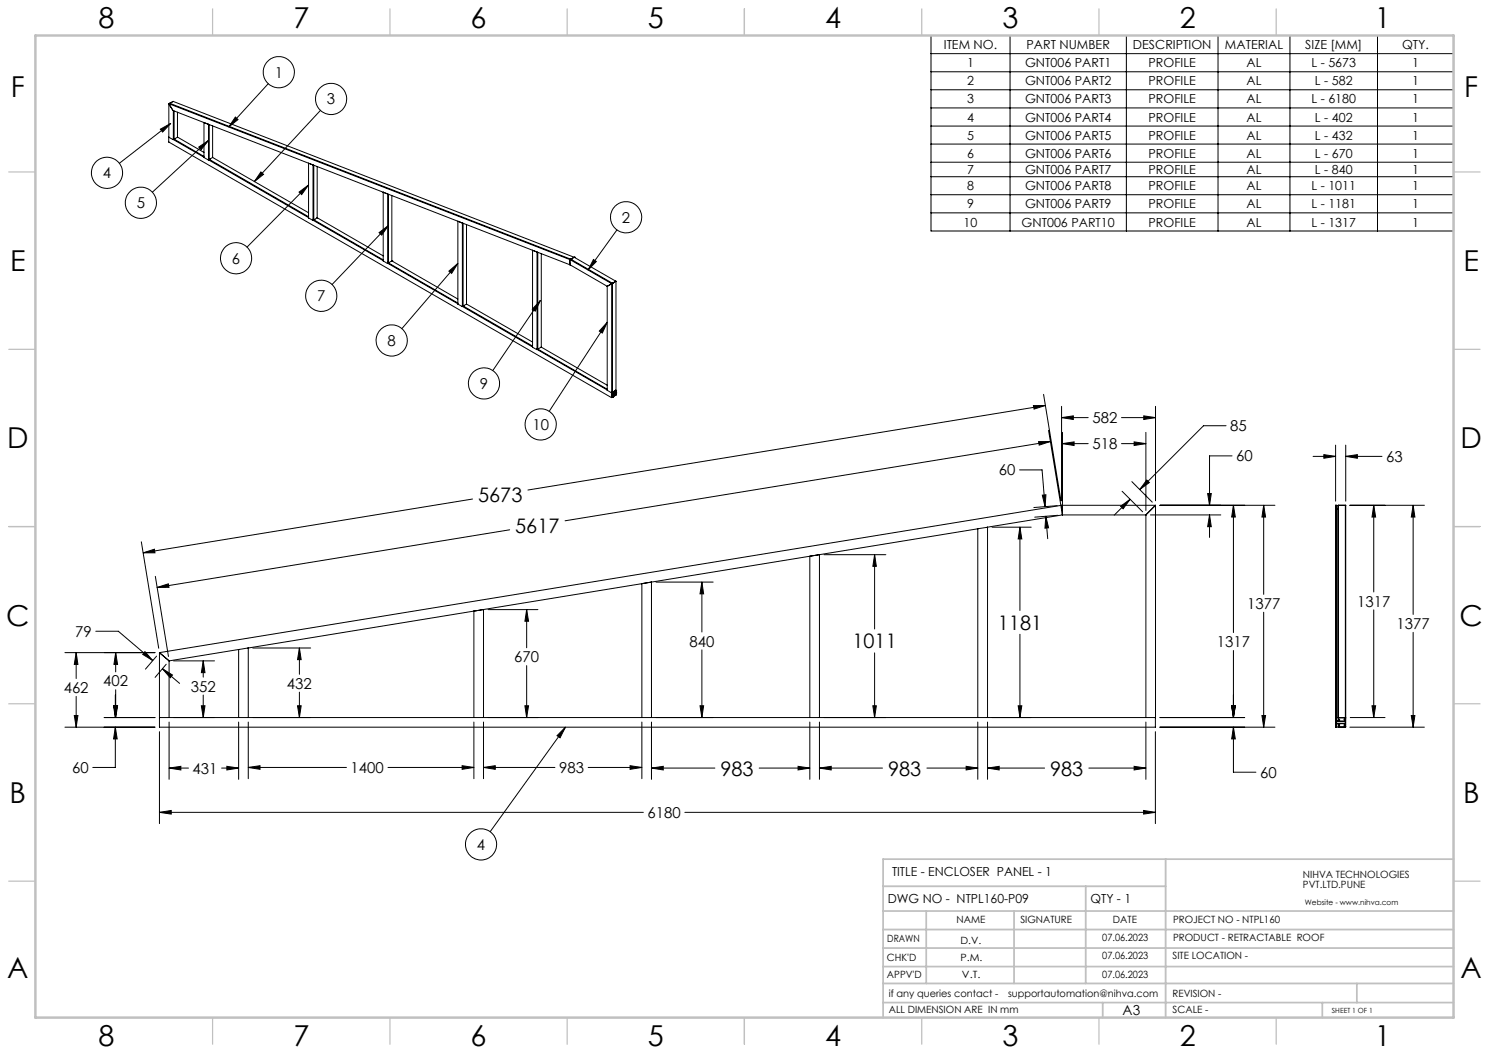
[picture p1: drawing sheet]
<svg xmlns="http://www.w3.org/2000/svg" width="420mm" height="297mm" viewBox="0 0 420 297" stroke-linecap="round" stroke-linejoin="round" font-family="sans-serif">
<g fill="none" stroke="#000" stroke-width=".28">
<path d="M262.6 10h147.4v55.2h-147.4zM262.6 15.1h147.4M284.9 10v55.2M317.7 10v55.2M343.6 10v55.2M363.9 10v55.2M388.5 10v55.2M45.2 36.4l3-1.6-2.3 2.4zM47.6 38.7h.1M47.6 38.7l1.3 .7M47.6 29.3v10.7M47.7 29.3l1.1 1.8"/>
<path d="M47.7 29.3h.1M47.7 29.3l113.1 43.9M47.9 29.1h.1M47.9 29.1v.2M47.9 29.2h.1M47.9 29.1v.1M48 29.2l113 43.9M48 29.2l.2 .3M48.2 34.8l-14.5 11.3M48.8 31.1v.1M48.8 28.6h.1M48.8 31.2l112 43.5"/>
<path d="M48.8 28.6l-.9 .5M48.9 28.6l113.1 44M48.9 39.4h.1M48.9 39.3v.1M48.9 39.4l8.6 4.9M48.9 39.1l8.6 5M48.9 31.2v8.1M48.9 39l.2 .2M49.1 39.2h.1M49.1 31.3v7.9M50.1 38.7l-1 .5M50.1 38.7l7.4 4.3"/>
<path d="M50.1 31.6v7.1M58.8 35l-1.3-.4v9.8M58.8 39.6l-15.8 14.6M58.8 35.1v10M59 35.1v9.8M60 35.5v8.9M66.4 33l.7 .7-2.6 2.1zM75.7 23.6l-11.2 12.2M90.4 31.1l-18.7 20.2M262.6 20.2h147.4M262.6 25.3h147.4M262.6 30.4h147.4"/>
<path d="M262.6 35.6h147.4M47.6 40v.1M47.6 40.1l124.9 72M56.1 41.5l2.7-1.9-2.1 2.6zM57.5 44.4h.1M57.6 44.4l1.2 .7M58.8 45.1h.1M58.8 45.1l28.2 16.3M58.8 44.8l28.2 16.3M58.8 44.8l.2 .1M59.1 44.9h.1M60 44.4l27 15.6"/>
<path d="M60 44.4l-.9 .5M73.6 48.5l.7 .7-2.6 2.1zM84.3 54.2l2.7-2-1.9 2.7zM87 52.2l-17.3 17.5M88.3 46.5l-1.3-.5v15.5l1.3 .6M88.3 46.5v15.6M88.5 46.6v15.3M89.5 47v14.5M108.1 54.3h.1M108.1 54.2v19.4M108.1 54.3l1.2 .4M109.4 54.7v19.6"/>
<path d="M109.6 54.8v19.3M110.5 55.2v18.4M262.6 40.6h147.4M262.6 45.8h147.4M262.6 49.8h147.4M262.6 54.9h147.4M88.3 62.1h.1M88.3 62.1l19.8 11.4M88.3 61.9l19.8 11.4M88.3 61.8l.2 .1M88.5 61.9h.1M88.5 61.9v.1"/>
<path d="M88.5 62h.1M89.5 61.4l18.6 10.8M89.5 61.5l-1 .5M106.9 65.6l2.7-2-1.9 2.7zM108.1 73.6h.1M108.1 73.6l1.3 .7M109.4 74.3h.1M109.4 74.3l19.8 11.4M109.4 74l19.8 11.5M109.4 73.9l.2 .2M109.6 63.6l-15.9 16.7M109.6 74.1h.1"/>
<path d="M110.5 73.6h.1M110.5 73.6l18.7 10.7M110.5 73.6l-.9 .5M126.6 76.5l2.6-2.2-1.8 2.8zM129.2 62.4v23.4l1.2 .6M129.2 62.4h.1M129.2 74.3l-15.9 18.4M129.2 62.4l1.2 .5M130.4 62.9v23.5M130.6 63v23.3M131.6 63.4v22.3M150.2 70.6h.1"/>
<path d="M150.2 70.6v27.3l1.2 .7M150.2 70.6l1.2 .4M151.5 71.1v27.5M151.7 71.2v27.2M152.7 71.5v26.4M160.7 73.3l.1 1.4M160.8 73.2l-.1 .1M160.8 73.2h.1M160.8 74.7h.1M160.8 73.2l11.7 6.8M160.8 74.7l10.5 6M161 73.1h.1"/>
<path d="M161 73.1l11.8 6.8M161 73.2l.1 .2M162 72.6h.1M162 72.6l11.7 6.7M162 72.6l-1 .5M167.4 73.2l.8 .6-2.3 2.4zM172.8 79.9v31.2M172.8 79.9l-.3 .1M172.8 79.9h.1M173.7 79.3h.1M173.7 79.3l-.9 .6M173.7 79.3v31"/>
<path d="M174 64.8l-8.1 11.4M262.6 60h147.4M130.4 86.4h.1M130.4 86.4l19.8 11.5M130.4 86.2l19.8 11.4M130.4 86.1l.2 .1M130.6 86.3h.1M130.7 86.3h.1M131.6 85.7v.1M131.6 85.8l18.6 10.7M131.6 85.8l-.9 .5M151.4 98.6h.1"/>
<path d="M151.5 98.6h.1M151.5 98.6l19.8 11.4M151.5 98.4l19.8 11.4M151.5 98.3l.2 .1M151.7 98.4h.1M152.4 84.7l-13.4 19.8M152.4 84.7l-1.4 3.1-.9-.6zM152.6 97.9l18.7 10.8M152.7 97.9l-1 .5M171.3 80.7h.1M171.3 80.7v29.4M171.3 90.9l-16.4 25.1"/>
<path d="M171.3 90.9l-1.4 3-.8-.5zM172.4 80.1l-1.1 .6M172.5 80l-.1 .1M172.5 80h.1M172.5 80v30.8M171.3 110.1h.1M171.3 110.1l1.2 .7M172.5 112.1h.1M172.5 110.8h.1M172.5 111.8h.1M172.5 111.1h.1M172.5 111.8l.3 .2"/>
<path d="M172.5 110.8v1.3M172.5 111.1v.1M172.5 111.6h.1M172.5 111.2h.1M172.5 110.7h.1M172.5 110.5l.3 .1M172.5 111.6v.2M172.5 110.7v.1M172.5 110.4l.3 .2M172.8 112h.1M172.8 110.6h.1M172.8 111.9v.1"/>
<path d="M172.8 111.9h.1M172.8 111.5h.1M172.8 111.1h.1M172.8 111.5v.4M172.8 111.5l-.3 .1M172.8 111.1l-.3 .1M172.8 111.4h.1M172.8 111.6h.1M172.8 110.8h.1M172.8 110.9h.1M172.8 110.7l.2 .1M172.8 111.4l.2 .1"/>
<path d="M172.8 110.6v.2M172.8 110.9v.2M172.8 111.4v.2M172.8 111.7v.2M172.9 111.6h.1M173 111.5h.1M173 111.5v.1M173 110.8h.1M173 111.5l-.1 .1M173 111.6h-.1M173 110.8l-.1 .1M173.3 110.3l.3 .2"/>
<path d="M173.3 111.2l.3 .2M173.5 111.2l.2 .2M173.5 111.2h.1M173.5 110.5h.1M173.6 110.5l.1 .4M173.6 110.3h.1M173.6 111.2l.1 .1M173.7 110.3v1M173.7 111.3v.2l-.9 .5M173.7 110.9l-.1 .3M173.7 111.4h.1M173.7 110.9h.1"/>
<path d="M173.7 110.6h.1M173.7 110.9l-1.2 .7M173.7 110.2l-.2 .3M173.7 110.1h.1M173.7 110.9l-.8 .5M173.7 111.4l-.8 .5M173.7 110.6l-1.2 .7M173.7 110.1l-.8 .5M173.7 110.6l-.8 .5M173.7 110.1l-.9 .5M291.5 114.4h3.4l-3.2 1zM294.4 111.2l4.9 30"/>
<path d="M294.9 114.4l-146 23.8M299.4 117.8l3.4-.5v1zM299.4 114.6v26.6M299.4 117.8h7.6M316.3 117.8h9.6M322.6 117.3l3.3 .5-3.3 .5zM325.9 114.6v26.6M287.6 132.5h6.3l.9 10.4M292.9 124.6l3.4-.1-3.2 1.1zM294 139.7l1-.1-.2 3.3zM295.8 121.4l3.7 22.6M296.3 124.5l-136.9 22.4"/>
<path d="M299.7 125.1l3.3-.5v1.1zM299.7 122v22M299.7 125.1h7.3M316.3 125.1h6.9M316.5 138.6l5.8 5.8M319.3 135.9l5.7 5.7M319.9 124.6l3.3 .5-3.3 .6zM323.2 122v22M323.5 135.4l.7 .7-2.7 2zM340.6 139.2h1.1l-.5 3.3zM345.8 120.1h-6.3l-18 18M347.5 128.6h-6.3v13.9"/>
<path d="M370.4 128.7h6.3M373.4 128.2l3.3 .5-3.3 .6zM376.7 125.6v15.8M379.6 128.7l3.3-.5v1.1zM379.6 125.6v15.8M379.6 128.7h10.2M39.9 152.8l4.9 30M40.4 155.9l3.2-1 .1 1zM133.3 140.8l-92.9 15.1M143.8 149.4l-99.5 16.3M232.4 156.5h17.5M246.7 156.5l.5 3.2h-1z"/>
<path d="M246.7 156.5v20.9M275.8 149.2v53.2M275.8 149.2l-142.1 23.2M278.6 148.7l-2.8 .5M278.6 148.7v53.7M279.8 148.7h11.1M287.7 148.7l.5 3.3h-1zM287.7 148.7v23.5M295 145.6l.8 3.3-1.1 .1zM295 145.6l.5 6.3M298.2 142.6l-6.6 .6M298.4 145.3l-6.5 .6"/>
<path d="M299.4 142.5l.1 .1M299.4 142.5h26.5M299.4 142.5l-254.4 41.6M299.5 142.6l.1 2.6M299.6 145.2h.1M299.7 145.2h23.5M299.7 145.2l-21.1 3.5M316.1 142.8l2.7-2-2 2.7zM318.8 140.8l-4.5 4.5M323.2 145.2v57.2M324.5 145.2h19.8M325.8 142.6l-2.6 2.6"/>
<path d="M325.9 142.5l-.1 .1M325.9 142.5v59.9M327.2 142.5h32.4M341.2 145.2l.5 3.4h-1.1zM341.2 145.2v6.4M347.9 142.5l.5 3.3h-1zM347.9 142.5v35.9M356.4 142.5l.6 3.3h-1zM356.4 142.5v25.1M376.7 142.6l.1 59.8M376.8 142.5l-.1 .1M376.8 142.5h.1"/>
<path d="M376.8 142.5v59.9M376.9 142.5v59.9M376.9 142.5v.1M376.9 142.6v59.9M376.9 143.5h.1M376.9 143.5h.5M377.4 142.5l.1 60M377.4 142.5v.1M377.4 142.5h2.1M379.5 142.5v59.9M380.8 142.5h21M387.5 142.5l.5 3.3h-1z"/>
<path d="M387.5 142.5v24.5M398.6 142.5l.5 3.3h-1zM398.6 142.5v30.8M27 178h6.4l9.7 8.3M43.8 162.6l3.7 22.6M44.3 165.7l3.2-1 .2 1zM133.7 172.4l2.7-.5v30.5M133.7 172.4v30M133.7 172.4l-63.7 10.4M137.7 171.9h14M148.6 171.9l.5 3.3h-1zM148.6 171.9v10.8"/>
<path d="M181.1 164.6l-.1 37.8M183.7 164.2l.1 38.2M185 164.2h16.2M198 164.2l.5 3.3h-1.1zM198 164.2v14.1M287.7 178.9v23.5M356.4 172.7v32.4M387.5 172v30.4M398.6 178.4v26.7M18.3 184.1h25.4M21.5 184.1l.5 3.3h-1zM21.5 184.1v7.3"/>
<path d="M21.5 196.4v8.7M32 199.1h1.1l-.6 3.3zM32.1 199.1h1.1l-.6 3.3zM32.5 196v6.4M32.6 184.1l.6 3.3h-1.1zM32.6 184.1v5.4M32.6 194.6v7.8M40.9 183.8l2.2 2.5-2.8-1.7zM44.2 185.1l-3.2 3.6M45 184.1l.1 .1M45 184.1v18.3M45.1 184.2l2.5 2.1"/>
<path d="M45.8 188.6l2.8 1.8-.6 .8zM45.8 188.6l4.9 4.2M46.9 187.4l-3.2 3.7M47.6 186.3l.1 .1M47.7 186.4v16M49 186.4h11.5M56.8 199.1h1l-.5 3.3zM57.3 186.4l.5 3.3h-1zM57.3 186.4v4.6M57.3 196v6.4M67.3 183.2v19.2M67.3 183.2l-19.6 3.2"/>
<path d="M70 182.8l-2.7 .4M70 182.8v19.6M71.3 182.8h16.3M83.9 199.1h1l-.4 3.3zM84.5 182.8l.4 3.3h-1zM84.5 182.8v7.4M84.5 195.2v7.2M148.1 199.1h1l-.5 3.3zM148.6 187.7v14.7M197.4 199.1h1.1l-.5 3.3zM198 183.3v19.1M246.2 199.1h1l-.5 3.3z"/>
<path d="M246.7 184.1v18.3M287.2 199.1h1l-.5 3.3zM347.4 199.1h1l-.5 3.3zM347.9 183.5v18.9M387 199.1h1l-.5 3.3zM18.3 205.1h25.4M21 201.8h1l-.5 3.3zM29.4 202.4h14.3M32.5 205.1l.6 3.3h-1.1zM32.5 205.1v11.4h-6.3M45 202.4v2.7h280.9v-2.7M45 202.4h2.7"/>
<path d="M45 206.4v25.9M47.7 202.4h19.6M47.7 216.6l3.3-.5v1.1zM47.7 203.7v16.1M47.7 216.6h5.5M62.5 216.6h4.8M64 216.1l3.3 .5-3.3 .6zM67.3 203.7v16.1M67.3 202.4h2.7M70 202.4h63.7M70 216.5l3.3-.5v1zM70 216.5h27.7"/>
<path d="M70 203.7v15.9M109.4 216.5h24.3M130.4 216l3.3 .5-3.3 .5zM133.7 203.7v15.9M133.7 202.4h2.7M136.4 216.5l3.3-.5v1zM136.4 216.5h20.1M136.4 203.7v15.9M136.4 202.4h44.6M159.5 205.1l-21.2 29.5M159.5 205.1l-1.5 3-.9-.6zM165.9 216.5h15.1"/>
<path d="M177.7 216l3.3 .5-3.3 .5zM181 203.7v15.9M181 202.4h2.8M183.8 216.6l3.3-.5v1.1zM183.8 202.4h44.6M183.8 216.6h17.8M183.8 203.7v16.1M214.1 216.6h14.3M225.1 216.1l3.3 .5-3.3 .6zM228.4 203.7v16.1M228.4 202.4h2.7M228.4 202.4v-45.5l2.7-.4v45.9"/>
<path d="M231.1 216.6h17.8M231.1 203.7v16.1M231.1 216.6l3.4-.5v1.1zM231.1 202.4h44.7M261.4 216.6h14.4M272.5 216.1l3.3 .5-3.3 .6zM275.8 202.4h2.8M275.8 203.7v16.1M278.6 202.4h44.6M278.6 216.6l3.2-.5v1.1zM278.6 216.6h16M278.6 203.7v16.1"/>
<path d="M307.1 216.6h16.1M319.9 216.1l3.3 .5-3.3 .6zM323.2 203.7v16.1M323.2 202.4h2.7M325.9 206.4v25.9M327.2 205.1h32.4M327.2 202.4h23.9M347.9 205.1l.5 3.3h-1zM347.9 205.1v12.7h6.4M356 201.8h1l-.6 3.3zM376.8 202.4l-.1 2.7 .2-.1M376.8 202.4h2.7"/>
<path d="M376.8 204.5h.1M376.8 204.5v.5M376.8 202.5h.1M376.8 203h.1M376.8 205h.1M376.8 202.5v.5M376.8 203l.1 .4M376.9 203.5h2.5v.5h-2.5M376.9 203.5h.1M376.9 204h.1M376.9 203.5v.5M376.9 204.1h.1"/>
<path d="M376.9 203.4h.1M376.9 202.4h.1M376.9 204.1h.6M376.9 204.1l-.1 .4M376.9 203.4h.6M377.4 205.1h.1M377.4 205h.1M377.4 202.4h.1M377.4 205v.1M377.5 204.1h.1M377.5 203.4h.1M377.5 202.5h.1"/>
<path d="M377.5 204.1l-.1 .9M377.5 202.5v.9M377.9 204.4h-.3v-.3h1.8v.3h-.2M377.9 204.4h.1M377.9 204.5h.1M377.9 203h-.3v-.5h1.8l-.2 .6M377.9 203h.1M377.9 203.1h-.3v.3h1.8v-.3h-.2M377.9 203.1h.1M377.9 203v.1M377.9 204.4v.1M379.2 204.4l.2 .6h-1.8v-.5h.3"/>
<path d="M379.2 204.4h.1M379.2 203.1h.1M379.5 202.4l.1 .3h-.3v.2h.3v1.6l-.3 .1v.1h.3v.4h-2.2M380.8 205.1h21M380.9 202.4h9.8M398.1 201.8h1l-.5 3.3zM45 229.1l3.3-.5v1zM45 229.1h136.5M193.2 229.1h132.7M322.6 228.6l3.3 .5-3.3 .5z"/>
<circle cx="78.6" cy="20.4" r="4.4"/>
<circle cx="93.4" cy="27.9" r="4.4"/>
<circle cx="30.2" cy="48.7" r="4.4"/>
<circle cx="39.7" cy="57.2" r="4.4"/>
<circle cx="66.6" cy="72.8" r="4.4"/>
<circle cx="176.6" cy="61.3" r="4.4"/>
<circle cx="90.6" cy="83.4" r="4.4"/>
<circle cx="110.5" cy="96" r="4.4"/>
<circle cx="136.5" cy="108.1" r="4.4"/>
<circle cx="152.5" cy="119.7" r="4.4"/>
<circle cx="135.7" cy="238.2" r="4.4"/>
</g>
<g fill="none" stroke="#c0c0c0" stroke-width=".35">
<path d="M60 2.5v7.5M110 2.5v7.5M160 2.5v7.5M210 2.5v7.5M260 2.5v7.5M310 2.5v7.5M360 2.5v7.5M2.5 48.5h7.5M410 48.5h7.5M2.5 98.5h7.5M410 98.5h7.5M2.5 148.5h7.5"/>
<path d="M410 148.5h7.5M2.5 198.5h7.5M410 198.5h7.5M2.5 248.5h7.5M410 248.5h7.5M60 287v7.5M110 287v7.5M160 287v7.5M210 287v7.5M260 287v7.5M310 287v7.5M360 287v7.5"/>
</g>
<g fill="none" stroke="#c0c0c0" stroke-width=".5">
<path d="M249.1 257h160.9M249.1 250h79.7M261.3 257v20.4M286 257v20.4M306.2 250v27.4M328.8 242.3v44.7M410 242.3h-160.9v44.7M249.1 272.6h160.9M249.1 267.4h160.9M249.1 262.2h160.9M249.1 277.4h160.9M382.7 277.4v5.4"/>
<path d="M249.1 282.8h160.9M311 282.8v4.2M373 282.8v4.2"/>
</g>
<path d="M10 10h400v277h-400z" fill="none" stroke="#c0c0c0" stroke-width=".7"/>
<g fill="#000">
<path d="M246.7 156.5l.5 3.2h-1zM246.2 199.1h1l-.5 3.3zM287.7 148.7l.5 3.3h-1zM287.2 199.1h1l-.5 3.3zM291.5 114.4h3.4l-3.2 1zM40.4 155.9l3.2-1 .1 1zM292.9 124.6l3.4-.1-3.2 1.1zM44.3 165.7l3.2-1 .2 1zM183.8 216.6l3.3-.5v1.1zM225.1 216.1l3.3 .5-3.3 .6zM231.1 216.6l3.4-.5v1.1zM272.5 216.1l3.3 .5-3.3 .6zM278.6 216.6l3.2-.5v1.1zM319.9 216.1l3.3 .5-3.3 .6z"/>
<path d="M159.5 205.1l-1.5 3-.9-.6zM66.4 33l.7 .7-2.6 2.1zM73.6 48.5l.7 .7-2.6 2.1zM167.4 73.2l.8 .6-2.3 2.4zM45.2 36.4l3-1.6-2.3 2.4zM56.1 41.5l2.7-1.9-2.1 2.6zM84.3 54.2l2.7-2-1.9 2.7zM106.9 65.6l2.7-2-1.9 2.7zM126.6 76.5l2.6-2.2-1.8 2.8zM152.4 84.7l-1.4 3.1-.9-.6zM171.3 90.9l-1.4 3-.8-.5z"/>
<path d="M322.6 228.6l3.3 .5-3.3 .5zM45 229.1l3.3-.5v1zM347.4 199.1h1l-.5 3.3zM347.9 142.5l.5 3.3h-1zM356 201.8h1l-.6 3.3zM356.4 142.5l.6 3.3h-1zM32.6 184.1l.6 3.3h-1.1zM32.1 199.1h1.1l-.6 3.3zM21.5 184.1l.5 3.3h-1zM21 201.8h1l-.5 3.3zM84.5 182.8l.4 3.3h-1zM83.9 199.1h1l-.4 3.3zM148.6 171.9l.5 3.3h-1zM148.1 199.1h1l-.5 3.3zM198 164.2l.5 3.3h-1.1zM197.4 199.1h1.1l-.5 3.3zM322.6 117.3l3.3 .5-3.3 .5zM299.4 117.8l3.4-.5v1zM319.9 124.6l3.3 .5-3.3 .6zM299.7 125.1l3.3-.5v1.1zM316.1 142.8l2.7-2-2 2.7zM323.5 135.4l.7 .7-2.7 2zM295 145.6l.8 3.3-1.1 .1zM294 139.7l1-.1-.2 3.3zM45.8 188.6l2.8 1.8-.6 .8zM40.9 183.8l2.2 2.5-2.8-1.7zM57.3 186.4l.5 3.3h-1zM56.8 199.1h1l-.5 3.3zM32 199.1h1.1l-.6 3.3zM32.5 205.1l.6 3.3h-1.1zM341.2 145.2l.5 3.4h-1.1zM340.6 139.2h1.1l-.5 3.3zM347.4 199.1h1l-.5 3.3zM347.9 205.1l.5 3.3h-1zM47.7 216.6l3.3-.5v1.1zM64 216.1l3.3 .5-3.3 .6zM70 216.5l3.3-.5v1zM130.4 216l3.3 .5-3.3 .5zM136.4 216.5l3.3-.5v1zM177.7 216l3.3 .5-3.3 .5zM398.6 142.5l.5 3.3h-1zM398.1 201.8h1l-.5 3.3zM373.4 128.2l3.3 .5-3.3 .6zM379.6 128.7l3.3-.5v1.1zM387 199.1h1l-.5 3.3zM387.5 142.5l.5 3.3h-1z"/>
</g>
<g font-size="8.1">
<text x="27.8" y="8">8</text>
<text x="82.8" y="8">7</text>
<text x="132.8" y="8">6</text>
<text x="182.8" y="8">5</text>
<text x="232.8" y="8">4</text>
<text x="282.8" y="8">3</text>
<text x="332.8" y="8">2</text>
<text x="387.8" y="8">1</text>
<text x="3" y="27.2">F</text>
<text x="413" y="27.2">F</text>
<text x="2.8" y="76.5">E</text>
<text x="412.8" y="76.5">E</text>
<text x="2" y="126.5">D</text>
<text x="412" y="126.5">D</text>
<text x="1.7" y="176.5">C</text>
<text x="411.7" y="176.5">C</text>
<text x="2.7" y="226.5">B</text>
<text x="412.7" y="226.5">B</text>
<text x="2" y="275.7">A</text>
<text x="412" y="275.7">A</text>
<text x="27.8" y="295">8</text>
<text x="82.8" y="295">7</text>
<text x="132.8" y="295">6</text>
<text x="182.8" y="295">5</text>
<text x="232.8" y="295">4</text>
<text x="282.8" y="295">3</text>
<text x="332.8" y="295">2</text>
<text x="387.8" y="295">1</text>
</g>
<g font-size="5.6">
<text x="134.9" y="141.6">5673</text>
<text x="145.3" y="150.3">5617</text>
<text x="281.5" y="177.7">1181</text>
<text x="240.5" y="182.9">1011</text>
<text x="203.2" y="218.8">983</text>
<text x="250.5" y="218.8">983</text>
<text x="296.2" y="218.8">983</text>
</g>
<g font-size="4.2">
<text x="77.5" y="21.9">1</text>
<text x="92.2" y="29.4">3</text>
<text x="29" y="50.3">4</text>
<text x="38.6" y="58.7">5</text>
<text x="175.4" y="62.8">2</text>
<text x="65.4" y="74.4">6</text>
<text x="89.5" y="85">7</text>
<text x="109.3" y="97.5">8</text>
<text x="135.4" y="109.7">9</text>
<text x="308.1" y="119.4">582</text>
<text x="150.2" y="121.2">10</text>
<text x="347" y="121.7">85</text>
<text x="308.1" y="126.7">518</text>
<text x="348.7" y="130.2">60</text>
<text x="391" y="130.3">63</text>
<text x="281.7" y="134.1">60</text>
<text x="351.8" y="171.7">1377</text>
<text x="382.8" y="171.1">1317</text>
<text x="21.2" y="179.6">79</text>
<text x="393.9" y="177.4">1377</text>
<text x="194.5" y="182.4">840</text>
<text x="343.3" y="182.5">1317</text>
<text x="145.1" y="186.8">670</text>
<text x="18" y="195.5">462</text>
<text x="29.1" y="193.6">402</text>
<text x="53.8" y="195.1">352</text>
<text x="80.9" y="194.3">432</text>
<text x="20.3" y="218.1">60</text>
<text x="54.3" y="218.2">431</text>
<text x="98.9" y="218.1">1400</text>
<text x="157.7" y="218.1">983</text>
<text x="355.5" y="219.4">60</text>
<text x="182.6" y="230.7">6180</text>
<text x="134.5" y="239.7">4</text>
</g>
<text font-size="3.9" x="316.7" y="286.4">A3</text>
<g font-size="3.5">
<text x="266.2" y="13.9">ITEM NO.</text>
<text x="289.5" y="13.9">PART NUMBER</text>
<text x="319.6" y="13.9">DESCRIPTION</text>
<text x="345.5" y="13.9">MATERIAL</text>
<text x="368.2" y="13.9">SIZE [MM]</text>
<text x="395.5" y="13.9">QTY.</text>
<text x="272.8" y="19">1</text>
<text x="289.1" y="19">GNT006 PART1</text>
<text x="324" y="19">PROFILE</text>
<text x="351.6" y="19">AL</text>
<text x="369.9" y="19">L - 5673</text>
<text x="398.3" y="19">1</text>
<text x="272.8" y="24.1">2</text>
<text x="272.8" y="29.2">3</text>
<text x="289.1" y="24.1">GNT006 PART2</text>
<text x="289.1" y="29.2">GNT006 PART3</text>
<text x="324" y="24.1">PROFILE</text>
<text x="324" y="29.2">PROFILE</text>
<text x="351.6" y="24.1">AL</text>
<text x="351.6" y="29.2">AL</text>
<text x="369.9" y="29.2">L - 6180</text>
<text x="370.9" y="24.1">L - 582</text>
<text x="398.3" y="24.1">1</text>
<text x="398.3" y="29.2">1</text>
<text x="272.8" y="34.3">4</text>
<text x="289.1" y="34.3">GNT006 PART4</text>
<text x="324" y="34.3">PROFILE</text>
<text x="351.6" y="34.3">AL</text>
<text x="370.9" y="34.3">L - 402</text>
<text x="398.3" y="34.3">1</text>
<text x="272.8" y="39.4">5</text>
<text x="289.1" y="39.4">GNT006 PART5</text>
<text x="324" y="39.4">PROFILE</text>
<text x="351.6" y="39.4">AL</text>
<text x="370.9" y="39.4">L - 432</text>
<text x="398.3" y="39.4">1</text>
<text x="272.8" y="44.5">6</text>
<text x="289.1" y="44.5">GNT006 PART6</text>
<text x="324" y="44.5">PROFILE</text>
<text x="351.6" y="44.5">AL</text>
<text x="370.9" y="44.5">L - 670</text>
<text x="398.3" y="44.5">1</text>
<text x="272.8" y="49.1">7</text>
<text x="272.8" y="53.7">8</text>
<text x="289.1" y="49.1">GNT006 PART7</text>
<text x="289.1" y="53.7">GNT006 PART8</text>
<text x="324" y="49.1">PROFILE</text>
<text x="324" y="53.7">PROFILE</text>
<text x="351.6" y="49.1">AL</text>
<text x="351.6" y="53.7">AL</text>
<text x="369.9" y="53.7">L - 1011</text>
<text x="370.9" y="49.1">L - 840</text>
<text x="398.3" y="49.1">1</text>
<text x="398.3" y="53.7">1</text>
<text x="272.8" y="58.8">9</text>
<text x="289.1" y="58.8">GNT006 PART9</text>
<text x="324" y="58.8">PROFILE</text>
<text x="351.6" y="58.8">AL</text>
<text x="369.9" y="58.8">L - 1181</text>
<text x="398.3" y="58.8">1</text>
<text x="271.8" y="63.9">10</text>
<text x="288.2" y="63.9">GNT006 PART10</text>
<text x="324" y="63.9">PROFILE</text>
<text x="351.6" y="63.9">AL</text>
<text x="369.9" y="63.9">L - 1317</text>
<text x="398.3" y="63.9">1</text>
<text x="251.6" y="247.2">TITLE - ENCLOSER PANEL - 1</text>
<text x="250.4" y="254.8">DWG NO - NTPL160-P09</text>
<text x="307.6" y="254.8">QTY - 1</text>
</g>
<g font-size="2.8">
<text x="367.5" y="247.7">NIHVA TECHNOLOGIES</text>
<text x="367.5" y="250.5">PVT.LTD.PUNE</text>
<text x="269.8" y="260.4">NAME</text>
<text x="287.8" y="260.4">SIGNATURE</text>
<text x="313.9" y="260.5">DATE</text>
<text x="330.9" y="260.5">PROJECT NO - NTPL160</text>
<text x="250.3" y="265.7">DRAWN</text>
<text x="270.9" y="266.1">D.V.</text>
<text x="310.9" y="265.5">07.06.2023</text>
<text x="330.9" y="265.5">PRODUCT - RETRACTABLE ROOF</text>
<text x="250.2" y="271.1">CHK'D</text>
<text x="250.2" y="275.8">APPV'D</text>
<text x="270.9" y="271.1">P.M.</text>
<text x="271.3" y="275.8">V.T.</text>
<text x="310.9" y="270.6">07.06.2023</text>
<text x="310.9" y="275.7">07.06.2023</text>
<text x="330.7" y="270.6">SITE LOCATION -</text>
<text x="250.7" y="281.1">if any queries contact -</text>
<text x="284.3" y="281.1">supportautomation@nihva.com</text>
<text x="330.7" y="281.1">REVISION -</text>
<text x="250.7" y="285.6">ALL DIMENSION ARE IN mm</text>
<text x="330.7" y="285.6">SCALE -</text>
</g>
<text font-size="2.1" x="368.1" y="255.1">Website - www.nihva.com</text>
<text font-size="2" x="375.7" y="285.6">SHEET 1 OF 1</text>
</svg>
